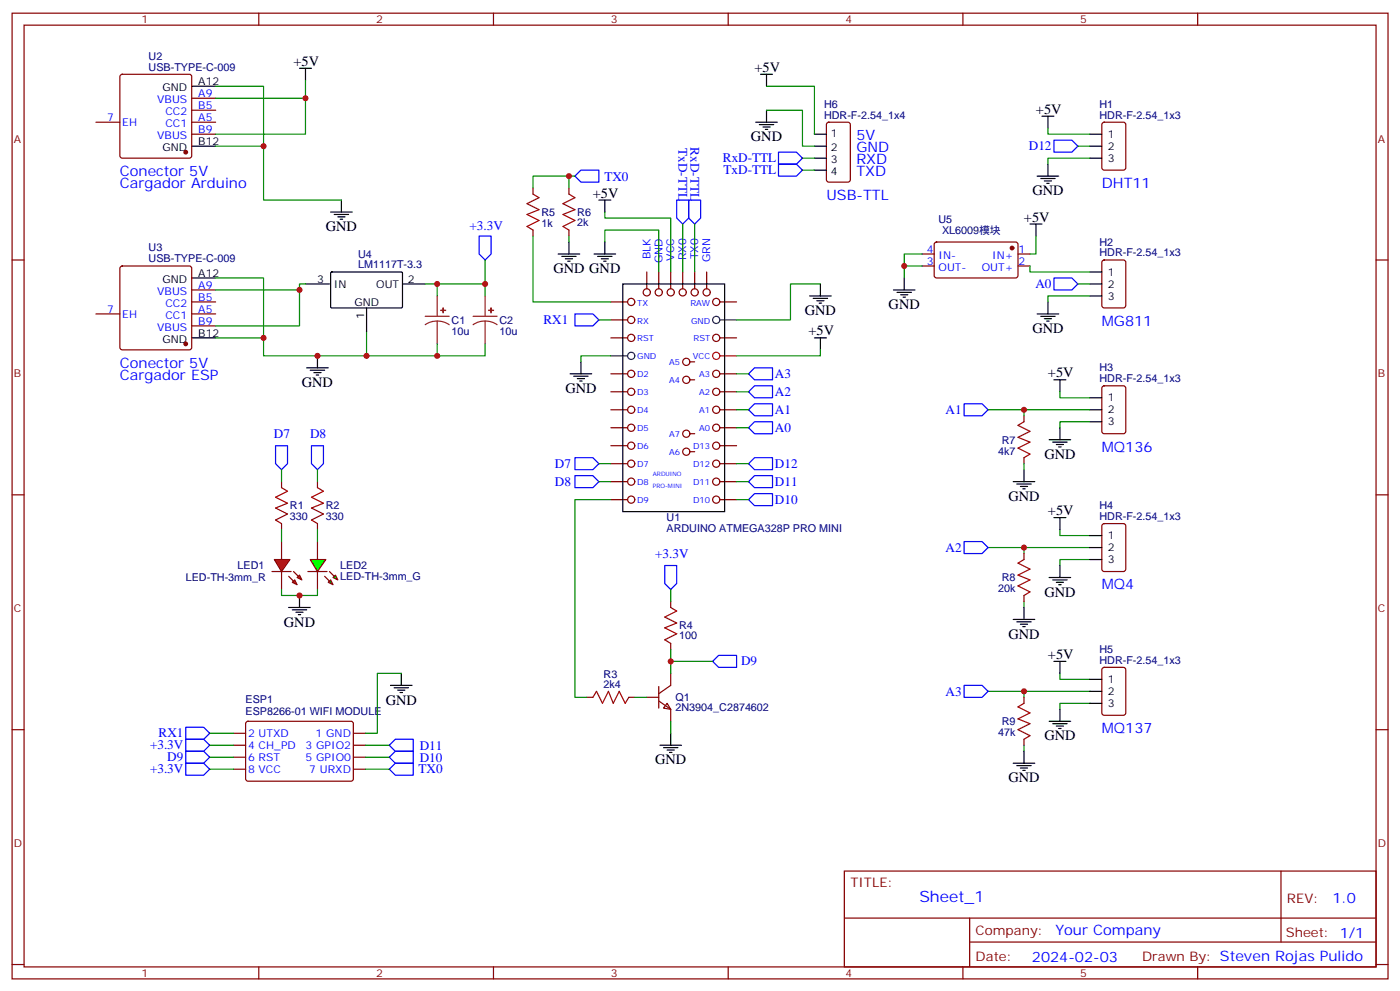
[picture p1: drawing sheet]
<svg xmlns="http://www.w3.org/2000/svg" width="412mm" height="292mm" viewBox="0 0 412 292" stroke-linecap="round" stroke-linejoin="round" font-family="sans-serif">
<g fill="none" stroke="#870000" stroke-width=".35">
<path d="M3.6 3.9h405.3v284.3h-405.3zM7.1 7.4h398.3v277.3h-398.3zM76.2 3.9v3.5M145.4 3.9v3.5M214.5 3.9v3.5M283.7 3.9v3.5M352.8 3.9v3.5M3.6 76.6h3.5M405.4 76.6h3.5M3.6 145.7h3.5M82.9 141.8v1.8M82.9 154.2v1.7"/>
<path d="M93.5 141.8v1.8M93.5 154.2v1.7M405.4 145.7h3.5M3.6 214.8h3.5M405.4 214.8h3.5M248.7 256.5h156.7v28.2h-156.7zM377.4 256.5v20.9M248.8 270.3h156.4M285.7 277.4h119.5M285.7 270.3v14.1M3.6 284h3.5M76.2 284.7v3.5"/>
<path d="M145.4 284.7v3.5M214.5 284.7v3.5M283.7 284.7v3.5M352.8 284.7v3.5M405.4 284h3.5"/>
</g>
<path d="M82.9 143.6l1.8 1-3.5 1.8 3.5 1.8-3.5 1.4 3.5 1.7-3.5 1.8 1.7 1.1M93.5 143.6l1.8 1-3.5 1.8 3.5 1.8-3.5 1.4 3.5 1.7-3.5 1.8 1.7 1.1" fill="none" stroke="#a10000" stroke-width=".35"/>
<g fill="#f00" stroke="#870000" stroke-width=".35">
<path d="M80.8 164.7h4.6l-2.5 3.6z"/>
<path d="M80.1 168.3h5.7z"/>
</g>
<g fill="#870000" stroke="#870000" stroke-width=".35">
<path d="M86.5 168.3l1.4 1.4z"/>
<path d="M85.1 169.7l1.4 1.4z"/>
</g>
<g fill="#f00" stroke="#870000" stroke-width=".35">
<path d="M87.5 170l.7-.7 .7 1.4z"/>
<path d="M86.1 171.4l.7-.7 .7 1.5z"/>
</g>
<path d="M82.9 159.5v5.2M82.9 168.3v5.3" fill="none" stroke="#870000" stroke-width=".35"/>
<path d="M91.4 164.7h4.6l-2.5 3.6z" fill="#0f0" stroke="#870000" stroke-width=".35"/>
<path d="M90.7 168.3h5.6z" fill="#f00" stroke="#870000" stroke-width=".35"/>
<g fill="#870000" stroke="#870000" stroke-width=".35">
<path d="M97 168.3l1.5 1.4z"/>
<path d="M95.6 169.7l1.4 1.4z"/>
</g>
<g fill="#0f0" stroke="#870000" stroke-width=".35">
<path d="M98.1 170l.7-.7 .7 1.4z"/>
<path d="M96.7 171.4l.7-.7 .7 1.5z"/>
</g>
<g fill="none" stroke="#870000" stroke-width=".35">
<path d="M28.3 36h7M35.5 22.1l.5-.2h19.8l.5 .2 .2 .5v23.3l-.3 .5-.4 .2h-19.8l-.5-.3-.2-.4v-23.3zM56.5 36h7M56.5 28.9h7M56.5 32.5h7M56.5 39.5h7M243.7 36.2l.5-.2h5.6l.7 .4v16.5l-.5 .7h-5.8l-.7-.4v-16.5zM324.8 36.2l.5-.2h5.6l.7 .4v13l-.4 .6-5.9 .1-.7-.5v-12.9zM157 55.4v1.7M167.6 55.4v1.7M35.5 78.5l.5-.2h19.8l.5 .2 .2 .5v23.3l-.3 .5-.4 .2h-19.8l-.5-.2-.2-.5v-23.3zM157 67.7v1.8"/>
<path d="M167.6 67.7v1.8M271.7 74.8h3.5M271.7 78.3h3.5M275.4 71.5l.5-.2h23.6l.4 .7-.1 9.4-.6 .4h-23.6l-.4-.7v-9.1zM299.9 74.8h3.5M299.9 78.3h3.5M324.8 76.8l.5-.2h5.6l.7 .4v13l-.4 .6-5.9 .1-.7-.5v-12.9zM28.3 92.4h7M56.5 92.4h7M56.5 85.4h7M56.5 88.9h7M56.5 96h7"/>
<path d="M180 88.9h4.9M180 94.2h4.9M180 99.5h4.9M190.5 80.1v4.9M194.1 80.1v4.9M197.6 80.1v4.9M201.1 80.1v4.9M204.6 80.1v4.9M208.2 80.1v4.9M212.1 88.9h4.9M212.1 99.5h4.9M180 110.1h4.9"/>
<path d="M180 115.4h4.9M203.2 111.8h1.4M203.2 106.5h1.4M212.1 110.1h4.9M212.1 115.4h4.9M324.8 113.8l.5-.2h5.6l.7 .4v13l-.4 .7h-5.9l-.7-.5v-12.9zM180 120.6h4.9M180 125.9h4.9M180 131.2h4.9M180 136.5h4.9M203.2 127.7h1.4M203.2 133h1.4"/>
<path d="M212.1 120.6h4.9M212.1 125.9h4.9M212.1 131.2h4.9M212.1 136.5h4.9M301.7 122.4v1.8M301.7 134.8v1.7M93.5 159.5v5.2M180 141.8h4.9M180 147.1h4.9M212.1 141.8h4.9M212.1 147.1h4.9M324.8 154.4l.5-.2h5.6l.7 .4v13l-.4 .6-5.9 .1-.7-.5v-12.9z"/>
<path d="M93.5 168.3v5.3M197.6 177.1v1.8M301.7 163v1.7M301.7 175.3v1.8M197.6 198.3v3.5l-3.5 2.5M197.6 189.4v1.8M324.8 196.7l.5-.2h5.6l.7 .4v13l-.4 .7h-5.9l-.7-.5v-12.9zM68.8 219.4h3.6M68.8 215.9h3.6M72.6 212.6l.5-.2h30.6l.4 .7-.1 16.5-.6 .4-30.6-.1-.4-.6v-16.2zM104.1 219.4h3.5M104.1 215.9h3.5"/>
<path d="M172.9 205.3h1.8M185.2 205.3h1.8M190.5 205.3h3.6M194.1 202.1v6.4M194.1 206.4l3.5 2.4v3.6M196.5 207.1l1.1 1.7-2.1-.3zM301.7 205.3v1.8M301.7 217.7v1.7M68.8 226.5h3.6M68.8 223h3.6M104.1 226.5h3.5M104.1 223h3.5"/>
<circle cx="185.9" cy="99.5" r="1.06"/>
<circle cx="185.9" cy="88.9" r="1.06"/>
<circle cx="185.9" cy="94.2" r="1.06"/>
<circle cx="190.5" cy="86.1" r="1.06"/>
<circle cx="194.1" cy="86.1" r="1.06"/>
<circle cx="197.6" cy="86.1" r="1.06"/>
<circle cx="201.1" cy="86.1" r="1.06"/>
<circle cx="204.6" cy="86.1" r="1.06"/>
<circle cx="208.2" cy="86.1" r="1.06"/>
<circle cx="211" cy="88.9" r="1.06"/>
<circle cx="211" cy="99.5" r="1.06"/>
<circle cx="185.9" cy="115.4" r="1.06"/>
<circle cx="185.9" cy="110.1" r="1.06"/>
<circle cx="202.2" cy="106.5" r="1.06"/>
<circle cx="202.2" cy="111.8" r="1.06"/>
<circle cx="211" cy="115.4" r="1.06"/>
<circle cx="211" cy="110.1" r="1.06"/>
<circle cx="185.9" cy="136.5" r="1.06"/>
<circle cx="185.9" cy="120.6" r="1.06"/>
<circle cx="185.9" cy="125.9" r="1.06"/>
<circle cx="185.9" cy="131.2" r="1.06"/>
<circle cx="202.2" cy="127.7" r="1.06"/>
<circle cx="202.2" cy="133" r="1.06"/>
<circle cx="211" cy="125.9" r="1.06"/>
<circle cx="211" cy="136.5" r="1.06"/>
<circle cx="211" cy="131.2" r="1.06"/>
<circle cx="211" cy="120.6" r="1.06"/>
<circle cx="185.9" cy="141.8" r="1.06"/>
<circle cx="185.9" cy="147.1" r="1.06"/>
<circle cx="211" cy="141.8" r="1.06"/>
<circle cx="211" cy="147.1" r="1.06"/>
</g>
<g fill="none" stroke="#000" stroke-width=".35">
<path d="M56.5 25.4h7M88.2 20.1h3.6M90 20.1v3.5M222.6 36h6.4M223.7 36.7h4.2M224 21.9h3.6M224.8 37.4h2.1M225.5 38.1h.7M225.8 21.9v3.5M225.8 32.5v3.5M239.9 39.5h3.6M307 34.2h3.5"/>
<path d="M308.7 34.2v3.5M321.1 39.5h3.5M56.5 43h7M100.6 58.9v3.5M176.4 58.9h3.6M178.2 58.9v3.5M239.9 43h3.6M239.9 46.6h3.6M239.9 50.1h3.6M305.5 51.9h6.4M306.6 52.6h4.2M307.7 53.3h2.1"/>
<path d="M308.4 54h.7M308.7 48.3v3.6M321.1 43h3.5M321.1 46.6h3.5M97.4 62.4h6.4M98.5 63.1h4.2M99.5 63.9h2.1M100.2 64.6h.7M164.4 74.8h6.4M165.5 75.5h4.2M166.5 76.2h2.2M167.3 76.9h.7"/>
<path d="M167.6 71.3v3.5M175 74.8h6.4M176.1 75.5h4.2M177.1 76.2h2.1M177.8 76.9h.7M178.2 71.3v3.5M303.4 66h3.6M305.2 66v3.5M56.5 81.8h7M56.5 99.5h7M90 83.6h7M97.5 80.3l.3-.2h20.6l.2 .3-.1 10.1-.3 .2-20.6-.1-.2-.3z"/>
<path d="M108 90.7v7M118.6 83.6h6.7M183.5 83.6h30v67h-30zM238.5 87.1h6.4M239.6 87.8h4.2M239.9 99.5h3.6M240.6 88.5h2.1M241.3 89.3h.7M241.7 83.6v3.5M241.7 99.5v3.5M263.2 85.4h6.4M264.3 86.1h4.2"/>
<path d="M265.3 86.8h2.1M266 87.5h.7M266.4 81.8v3.6M305.5 92.4h6.4M306.6 93.1h4.2M307.7 93.8h2.1M308.4 94.5h.7M308.7 88.9v3.5M321.1 83.6h3.5M321.1 87.1h3.5M321.1 80.1h3.5M90.3 108.3h6.4"/>
<path d="M91.4 109h4.2M92.5 109.7h2.1M93.2 110.4h.7M93.5 104.8v3.5M168 110.1h6.3M169 110.8h4.2M170.1 111.5h2.1M170.8 112.2h.7M171.1 106.5v3.6M310.5 111.8h3.5M312.2 111.8v3.6M321.1 117.1h3.5"/>
<path d="M301.7 138.3v3.5M309.1 129.5h6.3M310.1 130.2h4.3M311.2 130.9h2.1M311.9 131.6h.7M312.2 125.9v3.6M321.1 124.2h3.5M321.1 120.6h3.5M298.5 141.8h6.3M299.5 142.5h4.3M300.6 143.2h2.1M301.3 143.9h.7"/>
<path d="M310.5 152.4h3.5M312.2 152.4v3.5M321.1 157.7h3.5M85.1 178.9h6.3M86.1 179.6h4.2M88.2 175.3v3.6M301.7 178.9v3.5M309.1 170h6.3M310.1 170.7h4.3M311.2 171.4h2.1M311.9 172.2h.7M312.2 166.5v3.5"/>
<path d="M321.1 164.7h3.5M321.1 161.2h3.5M87.2 180.3h2.1M87.9 181h.7M118.2 198.3v3.5M298.5 182.4h6.3M299.5 183.1h4.3M300.6 183.8h2.1M301.3 184.5h.7M310.5 194.7h3.5M312.2 194.7v3.6M115 201.8h6.4"/>
<path d="M116.1 202.5h4.2M117.2 203.2h2.1M117.9 203.9h.7M194.4 219.4h6.4M197.6 215.9v3.5M309.1 212.4h6.3M310.1 213.1h4.3M311.2 213.8h2.1M311.9 214.5h.7M312.2 208.8v3.6M321.1 207.1h3.5M321.1 200h3.5"/>
<path d="M321.1 203.6h3.5M195.5 220.1h4.2M196.5 220.8h2.1M197.2 221.5h.7M298.5 224.7h6.3M299.5 225.4h4.3M300.6 226.1h2.1M301.3 226.8h.7M301.7 221.2v3.5"/>
</g>
<g fill="none" stroke="#008700" stroke-width=".35">
<path d="M63.5 25.4h14.1v33.5h23M90 23.6v5.3h-26.5M90 28.9v10.6h-26.5M225.8 25.4h14.1v14.1M225.8 32.5h10.6v10.5h3.5M308.7 37.7v1.8h12.4M63.5 43h14.1M167.6 51.9v3.5M169.4 51.9h-12.4v3.5M236.4 46.6h3.5M236.4 50.1h3.5M317.5 43h3.6"/>
<path d="M321.1 46.6h-12.4v1.7M142.9 76.6v7M157 69.5v19.4h23M167.6 69.5v1.8M178.2 62.4v1.8h19.4v15.9M178.2 71.3v-3.6h15.9v12.4M201.1 66v14.1M204.6 66v14.1M271.7 78.3h-5.3v3.5M271.7 74.8h-5.3v3.5M303.4 78.3v1.8h17.7M305.2 69.5v5.3h-1.8"/>
<path d="M63.5 85.4h24.7v10.6h-24.7M63.5 81.8h14.1v23h30.4v-7.1M63.5 99.5h14.1M90 83.6h-1.8v1.8M125.3 83.6h3.5v3.5M128.8 83.6h14.1v3.5M176.4 94.2h3.6M241.7 83.6h-8.8v10.6h-15.9M317.5 83.6h3.6M321.1 87.1h-12.4v1.8M128.8 101.2v3.6h-20.8M142.9 101.2v3.6h-14.1"/>
<path d="M180 104.8h-8.9v1.7M217 115.4h3.5M217 110.1h3.5M241.7 103v1.8h-24.7M312.2 115.4v1.7h8.9M82.9 138.3v3.5M93.5 138.3v3.5M176.4 136.5h3.6M217 120.6h3.5M217 136.5h3.5M217 125.9h3.5M291.1 120.6h30"/>
<path d="M301.7 120.6v1.8M301.7 136.5v1.8M321.1 124.2h-8.9v1.7M82.9 155.9v3.6M93.5 155.9v3.6M176.4 141.8h3.6M180 147.1h-10.6v58.2h3.5M217 147.1h3.5M217 141.8h3.5M312.2 155.9v1.8h8.9M82.9 173.6v1.7h10.6v-1.7M197.6 173.6v3.5"/>
<path d="M291.1 161.2h30M301.7 161.2v1.8M301.7 177.1v1.8M321.1 164.7h-8.9v1.8M118.2 198.3h-7v17.6h-3.6M197.6 191.2v7.1M197.6 194.7h12.3M312.2 198.3v1.7h8.9M61.8 215.9h7M61.8 219.4h7M107.6 219.4h7.1M187 205.3h3.5"/>
<path d="M197.6 212.4v3.5M291.1 203.6h30M301.7 203.6v1.7M301.7 219.4v1.8M321.1 207.1h-8.9v1.7M61.8 223h7M61.8 226.5h7M107.6 223h7.1M107.6 226.5h7.1"/>
</g>
<g fill="none" stroke="#00f" stroke-width=".35">
<path d="M171.1 50.1h5.3v3.5h-5.3l-1.7-1.7zM199.4 58.9h3.5v5.3l-1.8 1.8-1.7-1.8zM202.9 58.9h3.5v5.3l-1.8 1.8-1.7-1.8zM229.3 44.8h5.3l1.8 1.8-1.8 1.7h-5.3zM229.3 48.3h5.3l1.8 1.8-1.8 1.8h-5.3zM310.5 41.3h5.3l1.7 1.7-1.7 1.8h-5.3zM141.1 69.5h3.6v5.3l-1.8 1.8-1.8-1.8zM169.4 92.4h5.3l1.7 1.8-1.7 1.8h-5.3zM310.5 81.8h5.3l1.7 1.8-1.7 1.8h-5.3zM222.3 118.9h5.3v3.5h-5.3l-1.8-1.8zM222.3 113.6h5.3v3.5h-5.3l-1.8-1.7zM222.3 108.3h5.3v3.5h-5.3l-1.8-1.7z"/>
<path d="M284 118.9h5.3l1.8 1.7-1.8 1.8h-5.3zM81.2 131.2h3.5v5.3l-1.8 1.8-1.7-1.8zM91.8 131.2h3.5v5.3l-1.8 1.8-1.7-1.8zM169.4 134.8h5.3l1.7 1.7-1.7 1.8h-5.3zM222.3 134.8h5.3v3.5h-5.3l-1.8-1.8zM222.3 124.2h5.3v3.5h-5.3l-1.8-1.8zM169.4 140.1h5.3l1.7 1.7-1.7 1.8h-5.3zM222.3 145.3h5.3v3.6h-5.3l-1.8-1.8zM222.3 140.1h5.3v3.5h-5.3l-1.8-1.8zM284 159.5h5.3l1.8 1.7-1.8 1.8h-5.3zM195.8 166.5h3.6v5.3l-1.8 1.8-1.8-1.8zM211.7 193h5.3v3.5h-5.3l-1.8-1.8z"/>
<path d="M54.7 214.1h5.3l1.8 1.8-1.8 1.8h-5.3zM54.7 217.7h5.3l1.8 1.7-1.8 1.8h-5.3zM116.5 217.7h5.2v3.5h-5.2l-1.8-1.8zM284 201.8h5.3l1.8 1.8-1.8 1.7h-5.3zM54.7 221.2h5.3l1.8 1.8-1.8 1.7h-5.3zM54.7 224.7h5.3l1.8 1.8-1.8 1.7h-5.3zM116.5 221.2h5.2v3.5h-5.2l-1.8-1.7zM116.5 224.7h5.2v3.5h-5.2l-1.8-1.7z"/>
</g>
<g fill="#870000" stroke="#870000" stroke-width=".35">
<circle cx="54.7" cy="44.8" r=".53"/>
<circle cx="54.7" cy="101.2" r=".53"/>
<circle cx="298.1" cy="73" r=".53"/>
</g>
<path d="M125.3 93.1h7M128.8 94.5l-1.9 .3-1.6 .8M128.8 94.5l1.9 .3 1.6 .8M128.8 87.1v6M128.8 94.5v6.7M139.4 93.1h7M142.9 94.5l-1.8 .3-1.7 .8M142.9 94.5l1.9 .3 1.6 .8M142.9 87.1v6M142.9 94.5v6.7" fill="none" stroke="#8c2424" stroke-width=".35"/>
<g fill="#8c2424" stroke="#8c2424" stroke-width=".35">
<path d="M129.9 91.4h1.4z"/>
<path d="M130.5 90.7l.1 1.4z"/>
<path d="M144 91.4h1.4z"/>
<path d="M144.6 90.7l.1 1.4z"/>
</g>
<path d="M157 57.1l1.8 1.1-3.5 1.8 3.5 1.7-3.5 1.4 3.5 1.8-3.5 1.8 1.7 1M167.6 57.1l1.8 1.1-3.6 1.8 3.6 1.7-3.6 1.4 3.6 1.8-3.6 1.8 1.8 1M301.7 124.2l-1.8 1 3.5 1.8-3.5 1.8 3.5 1.4-3.5 1.7 3.5 1.8-1.7 1.1M197.6 178.9l1.8 1-3.6 1.8 3.6 1.7-3.6 1.5 3.6 1.7-3.6 1.8 1.8 1M301.7 164.7l-1.8 1.1 3.5 1.8-3.5 1.7 3.5 1.4-3.5 1.8 3.5 1.8-1.7 1M174.7 205.3l1-1.7 1.8 3.5 1.7-3.5 1.5 3.5 1.7-3.5 1.8 3.5 1-1.8M301.7 207.1l-1.8 1 3.5 1.8-3.5 1.8 3.5 1.4-3.5 1.7 3.5 1.8-1.7 1.1" fill="none" stroke="#a10000" stroke-width=".35"/>
<g fill="none" stroke="#333" stroke-width=".35">
<path d="M212.1 94.2h4.9M180 104.8h4.9"/>
<circle cx="211" cy="94.2" r="1.06"/>
<circle cx="185.9" cy="104.8" r="1.06"/>
</g>
<g fill="none" stroke="#f00" stroke-width=".35">
<path d="M212.1 104.8h4.9"/>
<circle cx="211" cy="104.8" r="1.06"/>
</g>
<g fill="#c00">
<circle cx="88.2" cy="175.3" r=".88"/>
<circle cx="90" cy="28.9" r=".88"/>
<circle cx="77.6" cy="43" r=".88"/>
<circle cx="77.6" cy="99.5" r=".88"/>
<circle cx="88.2" cy="85.4" r=".88"/>
<circle cx="93.5" cy="104.8" r=".88"/>
<circle cx="108" cy="104.8" r=".88"/>
<circle cx="128.8" cy="104.8" r=".88"/>
<circle cx="197.6" cy="194.7" r=".88"/>
<circle cx="266.4" cy="78.3" r=".88"/>
<circle cx="301.7" cy="120.6" r=".88"/>
<circle cx="301.7" cy="161.2" r=".88"/>
<circle cx="301.7" cy="203.6" r=".88"/>
<circle cx="167.6" cy="51.9" r=".88"/>
<circle cx="128.8" cy="83.6" r=".88"/>
<circle cx="142.9" cy="83.6" r=".88"/>
</g>
<text font-size="4.6" fill="#00f" x="270.8" y="265.5">Sheet_1</text>
<g font-size="4.2">
<text x="86.5" y="19.4">+5V</text>
<text x="222.3" y="21.2">+5V</text>
<text x="305.2" y="33.5">+5V</text>
<text x="221.2" y="41.6">GND</text>
<text x="174.7" y="58.2">+5V</text>
<text x="304.1" y="57.5">GND</text>
<text x="301.7" y="65.3">+5V</text>
<text x="96" y="68.1">GND</text>
<text x="163" y="80.4">GND GND</text>
<text x="237.1" y="92.8">GND</text>
<text x="261.8" y="91">GND</text>
<text x="238.2" y="98.8">+5V</text>
<text x="304.1" y="98.1">GND</text>
<text x="88.9" y="113.9">GND</text>
<text x="308.7" y="111.1">+5V</text>
<text x="166.5" y="115.7">GND</text>
<text x="307.7" y="135.1">GND</text>
<text x="297.1" y="147.5">GND</text>
<text x="308.7" y="151.7">+5V</text>
<text x="307.7" y="175.7">GND</text>
<text x="83.6" y="184.5">GND</text>
<text x="297.1" y="188">GND</text>
<text x="308.7" y="194">+5V</text>
<text x="113.6" y="207.4">GND</text>
<text x="307.7" y="218">GND</text>
<text x="193" y="225.1">GND</text>
<text x="297.1" y="230.4">GND</text>
</g>
<g font-size="4.2" fill="#00f">
<text x="252.3" y="41.3">5V</text>
<text x="252.3" y="44.8">GND</text>
<text x="35.3" y="51.9">Conector 5V</text>
<text x="252.3" y="51.9">TXD</text>
<text x="252.3" y="48.3">RXD</text>
<text x="35.3" y="55.4">Cargador Arduino</text>
<text x="243.5" y="58.9">USB-TTL</text>
<text x="324.6" y="55.4">DHT11</text>
<text x="324.6" y="96">MG811</text>
<text x="35.3" y="111.8">Cargador ESP</text>
<text x="35.3" y="108.3">Conector 5V</text>
<text x="324.6" y="133">MQ136</text>
<text x="324.6" y="173.6">MQ4</text>
<text x="324.6" y="215.9">MQ137</text>
<text x="392.5" y="265.7">1.0</text>
<text x="310.9" y="275.3">Your Company</text>
<text x="304" y="283.1">2024-02-03</text>
</g>
<g font-size="3.9" fill="#00f">
<text x="199.9" y="43.6" transform="rotate(90 199.9 43.6)">TxD-TTL</text>
<text x="203.4" y="43.4" transform="rotate(90 203.4 43.4)">RxD-TTL</text>
<text x="213" y="47.7">RxD-TTL</text>
<text x="303.1" y="44.3">D12</text>
<text x="178.1" y="53.2">TX0</text>
<text x="213.2" y="51.3">TxD-TTL</text>
<text x="138.3" y="67.7">+3.3V</text>
<text x="305" y="84.8">A0</text>
<text x="160.1" y="95.4">RX1</text>
<text x="228.3" y="111.2">A3</text>
<text x="228.3" y="116.6">A2</text>
<text x="228.3" y="121.9">A1</text>
<text x="278.6" y="121.8">A1</text>
<text x="80.7" y="129">D7</text>
<text x="91.3" y="129">D8</text>
<text x="228.3" y="127.2">A0</text>
<text x="163.5" y="137.8">D7</text>
<text x="228.3" y="137.7">D12</text>
<text x="163.5" y="143.1">D8</text>
<text x="228.3" y="143">D11</text>
<text x="228.3" y="148.3">D10</text>
<text x="193" y="164.2">+3.3V</text>
<text x="278.6" y="162.4">A2</text>
<text x="218.3" y="195.9">D9</text>
<text x="278.6" y="204.8">A3</text>
<text x="44.2" y="220.6">+3.3V</text>
<text x="46.7" y="217.1">RX1</text>
<text x="123.7" y="220.7">D11</text>
<text x="44.2" y="227.7">+3.3V</text>
<text x="49.3" y="224.2">D9</text>
<text x="123.3" y="227.7">TX0</text>
<text x="123.7" y="224.2">D10</text>
</g>
<g font-size="3.9" fill="#800">
<text x="250.5" y="261.1">TITLE:</text>
<text x="379.1" y="265.7">REV:</text>
<text x="287.4" y="275.3">Company:</text>
<text x="378.8" y="275.9">Sheet: 1/1</text>
<text x="287.4" y="282.9">Date:</text>
<text x="336.5" y="283">Drawn By: Steven Rojas Pulido</text>
</g>
<g font-size="3.2" fill="#800">
<text x="41.7" y="6.9">1</text>
<text x="110.8" y="6.9">2</text>
<text x="180" y="6.9">3</text>
<text x="249.1" y="6.9">4</text>
<text x="318.2" y="6.9">5</text>
<text x="4.1" y="42">A</text>
<text x="405.9" y="42">A</text>
<text x="4.1" y="111.1">B</text>
<text x="405.9" y="111.1">B</text>
<text x="4.1" y="180.3">C</text>
<text x="405.9" y="180.3">C</text>
<text x="4.1" y="249.4">D</text>
<text x="405.9" y="249.4">D</text>
<text x="41.7" y="287.7">1</text>
<text x="110.8" y="287.7">2</text>
<text x="180" y="287.7">3</text>
<text x="249.1" y="287.7">4</text>
<text x="318.2" y="287.7">5</text>
</g>
<g font-size="3.2" fill="#000080">
<text x="43.8" y="17.6">U2</text>
<text x="43.8" y="20.8">USB-TYPE-C-009</text>
<text x="242.8" y="34.9">HDR-F-2.54_1x4</text>
<text x="242.8" y="31.8">H6</text>
<text x="323.9" y="34.9">HDR-F-2.54_1x3</text>
<text x="323.9" y="31.8">H1</text>
<text x="159.5" y="63.6">R5</text>
<text x="170.1" y="63.6">R6</text>
<text x="276.4" y="65.6">U5</text>
<text x="159.5" y="66.8">1k</text>
<text x="170.1" y="66.6">2k</text>
<text x="277.5" y="68.8">XL6009模块</text>
<text x="43.8" y="77.3">USB-TYPE-C-009</text>
<text x="43.8" y="74">U3</text>
<text x="105.5" y="76">U4</text>
<text x="323.9" y="75.5">HDR-F-2.54_1x3</text>
<text x="323.9" y="72.3">H2</text>
<text x="105.5" y="78.9">LM1117T-3.3</text>
<text x="133" y="95.4">C1</text>
<text x="147.1" y="95.4">C2</text>
<text x="133" y="98.5">10u</text>
<text x="147.1" y="98.5">10u</text>
<text x="323.9" y="112.5">HDR-F-2.54_1x3</text>
<text x="323.9" y="109.4">H3</text>
<text x="295.1" y="130.6">R7</text>
<text x="294.1" y="133.8">4k7</text>
<text x="323.9" y="149.9">H4</text>
<text x="85.4" y="153.2">330</text>
<text x="85.4" y="150">R1</text>
<text x="96" y="153.2">330</text>
<text x="96" y="150">R2</text>
<text x="196.4" y="153.5">U1</text>
<text x="323.9" y="153.1">HDR-F-2.54_1x3</text>
<text x="196.4" y="156.6">ARDUINO ATMEGA328P PRO MINI</text>
<text x="70" y="167.6">LED1</text>
<text x="100.2" y="167.6">LED2</text>
<text x="54.7" y="171.2">LED-TH-3mm_R</text>
<text x="100.2" y="170.9">LED-TH-3mm_G</text>
<text x="295.1" y="171.2">R8</text>
<text x="294.1" y="174.4">20k</text>
<text x="200.1" y="185.3">R4</text>
<text x="200.1" y="188.3">100</text>
<text x="323.9" y="195.4">HDR-F-2.54_1x3</text>
<text x="323.9" y="192.3">H5</text>
<text x="177.8" y="202.5">2k4</text>
<text x="177.8" y="199.6">R3</text>
<text x="72.4" y="207.1">ESP1</text>
<text x="199" y="209.4">2N3904_C2874602</text>
<text x="199" y="206.5">Q1</text>
<text x="72.4" y="210.6">ESP8266-01 WIFI MODULE</text>
<text x="295.1" y="213.5">R9</text>
<text x="294.1" y="216.7">47k</text>
</g>
<g font-size="3.2">
<text x="47.9" y="26.8">GND</text>
<text x="58.4" y="25">A12</text>
<text x="244.8" y="40.2">1</text>
<text x="326.4" y="40.6">1</text>
<text x="47.9" y="44.4">GND</text>
<text x="58.4" y="42.7">B12</text>
<text x="244.8" y="44.4">2</text>
<text x="244.8" y="48">3</text>
<text x="326.4" y="47.6">3</text>
<text x="326.4" y="44.1">2</text>
<text x="244.8" y="51.5">4</text>
<text x="47.9" y="83.3">GND</text>
<text x="58.4" y="81.5">A12</text>
<text x="93.4" y="83.3">3</text>
<text x="120.2" y="83.3">2</text>
<text x="326.4" y="81.1">1</text>
<text x="98.4" y="84.7">IN</text>
<text x="104.5" y="90">GND</text>
<text x="110.8" y="84.7">OUT</text>
<text x="326.4" y="88.2">3</text>
<text x="326.4" y="84.7">2</text>
<text x="107.3" y="93.9" transform="rotate(-90 107.3 93.9)">1</text>
<text x="47.9" y="100.9">GND</text>
<text x="58.4" y="99.1">B12</text>
<text x="326.4" y="118.2">1</text>
<text x="326.4" y="125.2">3</text>
<text x="326.4" y="121.7">2</text>
<text x="326.4" y="158.7">1</text>
<text x="326.4" y="165.8">3</text>
<text x="326.4" y="162.3">2</text>
<text x="326.4" y="201.1">1</text>
<text x="326.4" y="208.1">3</text>
<text x="326.4" y="204.6">2</text>
</g>
<g font-size="3.2" fill="#00f">
<text x="58.4" y="28.6">A9</text>
<text x="31.5" y="35.6">7</text>
<text x="46.3" y="30.3">VBUS</text>
<text x="48.7" y="33.9">CC2</text>
<text x="58.4" y="35.6">A5</text>
<text x="58.4" y="32.1">B5</text>
<text x="36" y="37">EH</text>
<text x="46.3" y="40.9">VBUS</text>
<text x="48.7" y="37.4">CC1</text>
<text x="58.4" y="39.2">B9</text>
<text x="191.6" y="76.3" transform="rotate(-90 191.6 76.3)">BLK</text>
<text x="195.1" y="77.5" transform="rotate(-90 195.1 77.5)">GND</text>
<text x="198.6" y="76.8" transform="rotate(-90 198.6 76.8)">VCC</text>
<text x="202.2" y="76.6" transform="rotate(-90 202.2 76.6)">RX0</text>
<text x="205.7" y="76.3" transform="rotate(-90 205.7 76.3)">TX0</text>
<text x="209.2" y="77.2" transform="rotate(-90 209.2 77.2)">GRN</text>
<text x="273" y="78">3</text>
<text x="273" y="74.4">4</text>
<text x="276.5" y="76.2">IN-</text>
<text x="292.3" y="76.2">IN+</text>
<text x="300.1" y="74.4">1</text>
<text x="300.1" y="78">2</text>
<text x="276.5" y="79.7">OUT-</text>
<text x="289.2" y="79.7">OUT+</text>
<text x="46.3" y="86.8">VBUS</text>
<text x="58.4" y="85">A9</text>
<text x="58.4" y="88.5">B5</text>
<text x="31.5" y="92.1">7</text>
<text x="36" y="93.5">EH</text>
<text x="48.7" y="93.8">CC1</text>
<text x="48.7" y="90.3">CC2</text>
<text x="58.4" y="92.1">A5</text>
<text x="58.4" y="95.6">B9</text>
<text x="46.3" y="97.4">VBUS</text>
<text x="73.1" y="220.5">4 CH_PD</text>
<text x="73.1" y="217">2 UTXD</text>
<text x="90" y="220.5">3 GPIO2</text>
<text x="93" y="217">1 GND</text>
<text x="73.1" y="227.5">8 VCC</text>
<text x="73.1" y="224">6 RST</text>
<text x="90" y="224">5 GPIO0</text>
<text x="91.1" y="227.5">7 URXD</text>
</g>
<g font-size="2.5" fill="#00f">
<text x="187.7" y="90">TX</text>
<text x="203.4" y="90">RAW</text>
<text x="187.7" y="95.2">RX</text>
<text x="203.6" y="95.2">GND</text>
<text x="187.7" y="100.5">RST</text>
<text x="204.3" y="100.5">RST</text>
<text x="187.7" y="105.8">GND</text>
<text x="197.2" y="107.6">A5</text>
<text x="204.1" y="105.8">VCC</text>
<text x="187.7" y="111.1">D2</text>
<text x="197.2" y="112.9">A4</text>
<text x="206" y="111.1">A3</text>
<text x="187.7" y="116.4">D3</text>
<text x="206" y="116.4">A2</text>
<text x="187.7" y="121.7">D4</text>
<text x="206" y="121.7">A1</text>
<text x="187.7" y="127">D5</text>
<text x="197.2" y="128.8">A7</text>
<text x="206" y="127">A0</text>
<text x="187.7" y="132.3">D6</text>
<text x="187.7" y="137.6">D7</text>
<text x="197.2" y="134.1">A6</text>
<text x="204.2" y="132.3">D13</text>
<text x="204.2" y="137.6">D12</text>
<text x="187.7" y="142.9">D8</text>
<text x="204.2" y="142.9">D11</text>
<text x="187.7" y="148.2">D9</text>
<text x="204.2" y="148.2">D10</text>
</g>
<g font-size="1.8" fill="#00f">
<text x="192.3" y="140.1">ARDUINO</text>
<text x="192.3" y="143.6">PRO-MINI</text>
</g>
</svg>
